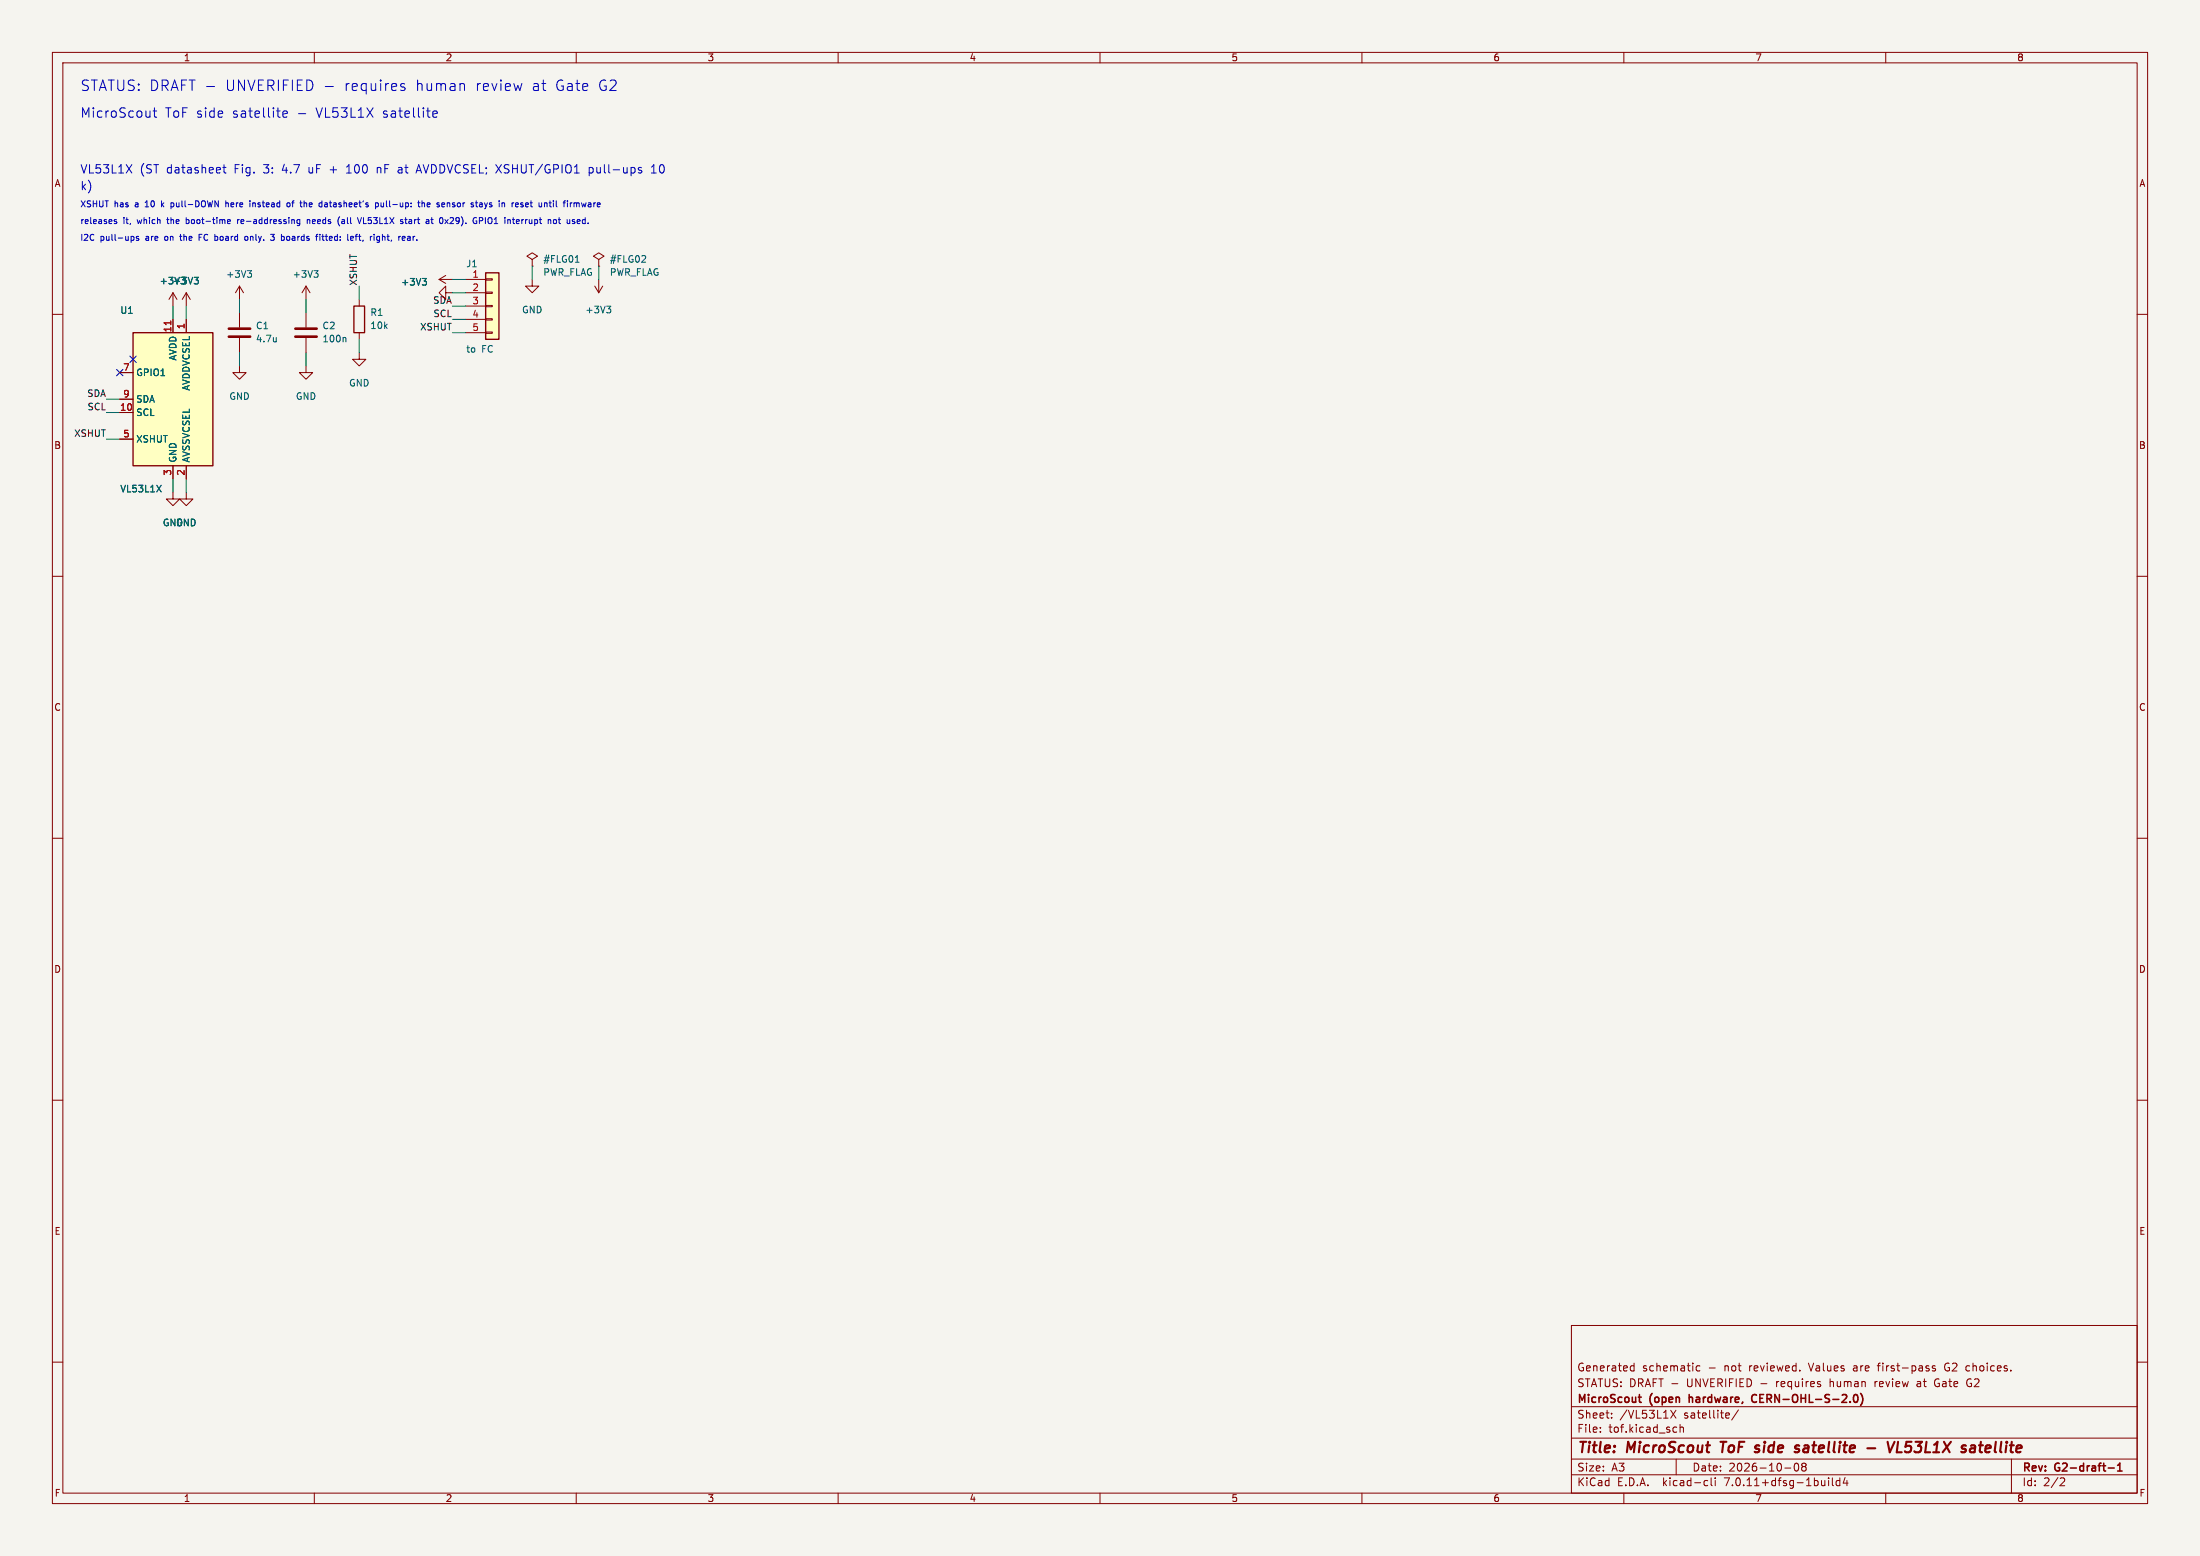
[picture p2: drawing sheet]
<svg xmlns="http://www.w3.org/2000/svg" width="420mm" height="297mm" viewBox="0 0 420 297" stroke-linecap="round" stroke-linejoin="round" font-family="sans-serif">
<path d="M0 0h420v297h-420z" fill="#f5f4ef" stroke="#f5f4ef" stroke-width=".19"/>
<g fill="none" stroke="#840000" stroke-width=".19">
<path d="M10 10h400v277h-400zM12 12h396v273h-396zM60 10v2M110 10v2M160 10v2M210 10v2M260 10v2M310 10v2M360 10v2M10 60h2M33 55.9l-.7 1.3M33 55.9v2.5"/>
<path d="M33 55.9l.8 1.3M35.6 55.9l-.8 1.3M35.6 55.9v2.5M35.6 55.9l.7 1.3M45.7 54.6l-.7 1.3M45.7 54.6v2.6M45.7 59.7v2.8M45.7 54.6l.8 1.3M58.4 54.6v2.6M58.4 59.7v2.8M58.4 54.6l-.7 1.3M58.4 54.6l.8 1.3"/>
<path d="M68.6 57.2v1.2M83.8 53.3h2.6M83.8 53.3l1.3 .8M85.1 55.9v-1.3l-1.3 1.3 1.3 1.3v-1.3h1.3M85.1 52.6l-1.3 .7M88.9 53.3h3.8M88.9 55.9h3.8M88.9 58.4h3.8M92.7 58.3h1.3v.2h-1.3zM92.7 55.8h1.3v.2h-1.3zM92.7 53.2h1.3v.3h-1.3zM101.6 49.5l1-.6-1-.6-1 .6 1 .6v1.3"/>
<path d="M101.6 50.8h.1M101.6 53.3v1.3h1.3l-1.3 1.3-1.3-1.3h1.3M113.5 54.6l.8 1.3M114.3 49.5l1-.6-1-.6-1 .6 1 .6v1.3M114.3 50.8h.1M114.3 53.3v2.6M115.1 54.6l-.8 1.3M408 60h2M22.9 78.7h2.5M22.9 71.1h2.5M22.9 76.2h2.5M33 61v2.5"/>
<path d="M35.6 61v2.5M45.7 69.9v1.2h1.3l-1.3 1.3-1.3-1.3h1.3M45.7 64.5v2.8M58.4 69.9v1.2h1.3l-1.3 1.3-1.3-1.3h1.3M58.4 64.5v2.8M68.6 67.3v1.3h1.2l-1.2 1.3-1.3-1.3h1.3M68.6 63.5v1.3M88.9 61h3.8M88.9 63.5h3.8M92.7 63.4h1.3v.2h-1.3zM92.7 60.8h1.3v.3h-1.3zM22.9 83.8h2.5"/>
<path d="M33 94v1.3h1.3l-1.3 1.2-1.3-1.2h1.3M33 88.9v2.5M35.6 94v1.3h1.2l-1.2 1.2-1.3-1.2h1.3M35.6 88.9v2.5M10 110h2M408 110h2M10 160h2M408 160h2M10 210h2M408 210h2M10 260h2M300 253h108v32h-108z"/>
<path d="M408 260h2M300 278.5h108M300 274.5h108M300 268.5h108M305.5 273.2v.2M305.5 272.5v.1M307.7 270.5v.2M307.7 269.8v.1M311.4 261.6h.5M311.4 260.8h.5M311.9 260.2v1.5M318.9 269.2l1 1.5"/>
<path d="M319.7 272.4l.4 .1M319.9 269.2l-1 1.5M320 278.5v3M320.1 273.3l-.4 .1M320.7 272.5l.2-.1 .4 .1 .1 .9M320.7 271.9v1.5M324.5 260.8l-.4-.1-.3 .3 .1 .6h.6M329.9 269.7l.3 .3-.8 .2M330.1 270.6l-.2 .1M331.9 269.1l-1.3 1.9M342.7 279.4l.2-.1a.8 .8 0 0 1 .5 .7 .8 .8 0 0 1-.5 .8 1 1 0 0 1-.2-1.4zM344.2 279.9l-.3-.3 .3-.3h.3l.3 .3-.3 .3"/>
<path d="M344.2 279.9l-.3 .3v.3l.3 .3h.3l.3-.3-.1-.4-.2-.2M344.2 279.9h.3M357.9 263.7v1M358.1 263.8l-.2 .2M358.4 260.7h.5M366.4 263.7l-.4 .1M366.5 264.1h-.3a.29 .29 0 0 0-.3 .3 .29 .29 0 0 0 .3 .3h.3M369.4 260.8l-.3-.1-.2 .2v.2l.5 .2v.3h-.5M369.8 263.2a.81 .81 0 0 0-.5 .7 .81 .81 0 0 0 .5 .8M371.5 260.3l-.3 .5 .1 .5 .2 .3M375.4 264a.61 .61 0 0 0 .7 .7M376.2 263.2a.59 .59 0 0 0-.8 .6"/>
<path d="M384 278.5v6.5M60 285v2M110 285v2M160 285v2M210 285v2M260 285v2M300 281.5h108M310 285v2M325.6 282.6l.4 .1M326 283.5l-.4 .1M326.7 282.1v1.3l.2 .2M327.4 282.1v.1"/>
<path d="M327.4 282.6v1M340.7 280.2h1.2M349.1 282.1v.1M349.1 282.6v1M349.8 282.1v1.3l.2 .2M351.2 282.7l-.4-.1-.3 .3 .2 .6h.5M351.2 282.1v1.5M352.2 282l-.3 1.1h.9M352.6 282.6v1M360 285v2M393.5 282.1l.5 .1 .2 .3-1 1.1h1"/>
</g>
<path d="M312.8 266.7h.5M313 267.6l.3 .1M322.5 266.2v1.5M322.5 266.8h.1M335.3 266.3a.74 .74 0 0 0-.9 .5 .74 .74 0 0 0 .5 .9l.4-.1M354 266.3l.2-.1a.8 .8 0 0 1 .5 .7 .8 .8 0 0 1-.5 .8 1 1 0 0 1-.2-1.4zM355.2 266a1.72 1.72 0 0 1 0 2.3M404.3 279.7l.4-.4v1.5M402.5 280.2h1.1M404.3 280.8h.8" fill="none" stroke="#840000" stroke-width=".3"/>
<path d="M328.4 275.2h1.2M329 275.2l-.2 2M343.2 276.5l.3 .3-.2 .3M343.3 275.9l.2 .1M344.4 276.5l-.2 .4 .3 .3M356.5 276.4h1.5M360.3 275.2l.5 2 .9-2M362.3 275.2l-.2 2h.9M363.6 277l.3 .2h.5M364 275.2l-.2 1 .3-.2M377.8 275.9h.7M378.2 275.2l-.3 1.7 .1 .2 .4 .1" fill="none" stroke="#840000" stroke-width=".4"/>
<path d="M43.7 64.3h4.1M43.7 62.7h4.1M56.4 64.3h4.1M56.4 62.7h4.1" fill="none" stroke="#840000" stroke-width=".51"/>
<g fill="none" stroke="#006464" stroke-width=".19">
<path d="M37.1 52.9h.8l-.5 .5M37.6 53.4l.3 .3v.3l-.3 .2M47.2 51.7h.8l-.4 .4M47.8 52.1l.2 .3v.3l-.2 .2M59.9 51.7h.8l-.4 .4M60.5 52.1l.2 .3v.3l-.2 .2M80.6 53.1h.8l-.4 .5M81.2 53.6l.2 .3v.3l-.2 .2M109.8 50.1h.8M115.8 58.4h.8l-.4 .5M116.4 58.9l.2 .3v.3l-.2 .2M122.5 50.1h.8"/>
<path d="M123.2 48.9v.4M52.7 64.4v.9M52.7 65.1v.1M65.9 64.4l.1 .2v.7M29.9 92.6l.9 1.3M30.8 92.6l-.9 1.3"/>
</g>
<g fill="#ffffc2" stroke="#ffffc2" stroke-width=".19">
<path d="M25.4 63.5h15.2v25.4h-15.2z"/>
<path d="M92.7 52.1h2.5v12.7h-2.5z"/>
</g>
<path d="M67.6 58.4h2v5.1h-2zM92.7 52.1h2.5v12.7h-2.5zM25.4 63.5h15.2v25.4h-15.2z" fill="none" stroke="#840000" stroke-width=".25"/>
<path d="M32.6 61.3v.7" fill="none" stroke="#a90000" stroke-width=".19"/>
<g fill="none" stroke="#0000c2" stroke-width=".19">
<path d="M39.4 16.5h1.6M62.1 16.5h1.5M76.6 16.5l.6 .2 .1 .2-.1 .3-.5 .1M76.6 16l.2-.1 .4 .1M24.1 31.4l1.1 1.6M25.2 31.4l-1.1 1.6M28.6 21.2v1.2M28.6 22.2l-.1 .1M29.2 21.2h.7M29.5 20.6v1.5l.1 .2 .3 .1M30.8 38.3v1.2M31.3 38.7l-.5 .5"/>
<path d="M32.6 39.4l.4 .1M33 38.7l-.4 .1M42.5 32h.6M42.8 31.4v1.4l.3 .2M43.1 38.8h.4l.1 .7M43.1 38.3v1.2M48.3 38.7v.8M48.6 38.7l-.3 .1M54 21.8l.9-.2-.1-.3-.5-.1-.3 .2 .1 .9h.7M54.8 38.8l.2-.1 .3 .1v.6h-.5zM55.7 38.7h.4M58.1 38.8l.3-.1 .1 .2"/>
<path d="M62 38.8h.4M62.4 39h-.3l-.2 .2 .1 .2 .4 .1M66.2 33h.9M66.3 31.8l-.1 .1M71.7 38.8l.3-.1 .2 .2-.1 .5h-.4M71.7 38.7v1.2M72 32v1M72.3 32l-.3 .1M72.7 38.7l.1 .7h.4M73.2 38.7v.8M76.1 32.9l.5 .1M76.5 32h-.4"/>
<path d="M76.6 32.4l-.5 .1M79.6 32.6h.7M79.7 38.7h.5M79.9 38.3v1l.3 .2M79.9 31.4l-.5 1.6M80.6 38.8h.4l.1 .7M80.6 38.3v1.2M81.9 38.7l-.4 .2 .1 .5 .3 .1M82.1 39l-.6 .1M82.6 21.8l.9-.2-.1-.3-.5-.1-.3 .2 .1 .9h.7M85.4 38.7v.8M85.5 38.7l-.1 .1"/>
<path d="M91.6 38.8h.4l.1 .7M92.1 39l-.6 .2 .2 .3 .4-.1M97.8 38.7v.8M98 38.7l-.2 .2M100.7 38.7l-.4 .2 .1 .5 .3 .1M100.9 39l-.6 .1M104.8 38.7h.5M105 39.4l.3 .1M105.6 38.3v.1M105.6 38.7v.8M109.8 38.7l.3 .2M110.1 38.9l.1-.2 .3 .1 .1 .7"/>
<path d="M110.1 38.9v.6M112.5 32h.4l.3 .1M112.5 32v1.6M113.2 32.9l-.3 .1-.4-.1M122.1 32h.4M122.1 32.5l.4 .1v.2l-.2 .2h-.3M124.4 33h.9M124.4 31.9l.4-.5v1.6M22.2 42l-.2-.1-.2 .2 .1 .1 .3 .2v.2h-.4M25.1 45.1h.3l.2 .2-.1 .5-.4 .1M26.5 45.2l-.3-.1-.2 .2 .1 .1 .4 .2v.2h-.5M34.3 45.1h.4"/>
<path d="M35.5 41.5v1.2M35.5 42.6l.2 .1M35.7 41.9l-.2 .1M38 45.3h.4M38.6 44.7h-.6v1.2M43.4 42.3l.6-.1-.1-.2-.3-.1-.2 .2 .1 .5h.4M45.3 41.9v.8M45.7 41.9l-.4 .2M46.8 45.2l.3-.1 .2 .2v.4l-.2 .2-.4-.2zM51.6 44.7h.8l-.4 .5 .3 .1v.5h-.6M54.9 45.1l-.2 .2v.4l.2 .2M57.2 42l-.3-.1-.2 .2 .1 .5h.4"/>
<path d="M57.2 41.9v.9l-.2 .3-.3-.1M58.7 42h.4v.7M58.7 41.9v.8M61.1 44.7v.1M61.1 45.1v.8M61.5 45.1h.4M61.6 44.7v1l.2 .2M64.8 41.4a1.32 1.32 0 0 0 0 1.7M65.3 42.3v.3M66.9 45.5l.6-.1-.1-.2-.3-.1-.2 .2 .1 .5h.4M67.8 45.1h.4M68.1 44.7l-.1 .2v1"/>
<path d="M68.2 41.5l.4 1.2 .4-1.2M72.5 45.2l-.4-.1-.2 .2 .1 .5h.5M72.5 45.1v.9l-.3 .3-.2-.1M76.9 45.1l.4 .1v.2l-.5 .1M77.3 41.9h.4M77.3 45.8l-.4 .1M77.4 41.5v1l.3 .2M77.8 45.2l.4-.1 .1 .2M78.3 45.4l-.5 .2 .1 .3 .4-.1M81.8 42l.1 .7M81.9 42.6l-.1 .1M81.9 42.2h-.1"/>
<path d="M82.3 41.9h.4M82.4 41.5v1l.3 .2M84.9 41.9l.6 .8M85.5 41.9l-.6 .8M90.8 42.2h.2v.4l-.2 .1M90.9 41.5l.1 .1M91.5 42.1h.6v-.5l-.6-.1v1.2M97.8 41.9h.4M98 41.5v1l.2 .2M105.8 42l.2-.1 .2 .2v.4l-.2 .2-.4-.2zM106.6 41.9h.4M106.7 41.5v1l.3 .2"/>
<path d="M110.2 42.5l.2 .2 .3-.1M110.2 42.1l.2-.2 .3 .2v.1l-.5 .1"/>
</g>
<g fill="none" stroke="#009600" stroke-width=".19">
<path d="M33 58.4v2.6M35.6 58.4v2.6M45.7 57.2v2.5M58.4 57.2v2.5M68.6 54.6v2.6M86.4 53.3h2.5M86.4 55.9h2.5M86.4 58.4h2.5M101.6 50.8v2.5M114.3 50.8v2.5M20.3 76.2h2.6M20.3 78.7h2.6"/>
<path d="M45.7 67.3v2.6M58.4 67.3v2.6M68.6 64.8v2.5M86.4 63.5h2.5M86.4 61h2.5M20.3 83.8h2.6M33 91.4v2.6M35.6 91.4v2.6"/>
</g>
<path d="M22.3 70.5l1.2 1.2M23.5 70.5l-1.2 1.2M24.8 68l1.2 1.2M26 68l-1.2 1.2" fill="none" stroke="#000084" stroke-width=".19"/>
<g font-size="2.8" fill="#0000c2">
<text x="15.2" y="17.5">STATUS: DRAFT -</text>
<text x="43" y="17.5">UNVERIFIED -</text>
<text x="65.8" y="17.5">requires</text>
<text x="79.5" y="17.5">human</text>
<text x="91" y="17.5">review</text>
<text x="101.8" y="17.5">at</text>
<text x="106.3" y="17.5">Gate</text>
<text x="114.6" y="17.5">G2</text>
</g>
<g font-size="2.8" fill="#840000">
<text x="301" y="277.9">Title:</text>
<text x="310.6" y="277.9">MicroScout</text>
<text x="329.4" y="277.9">ToF side</text>
<text x="345.1" y="277.9">satellite</text>
<text x="364.5" y="277.9">VL53L1X</text>
<text x="379.4" y="277.9">satellite</text>
</g>
<g font-size="2.5" fill="#0000c2">
<text x="15.2" y="22.6">MicroScout</text>
<text x="31.5" y="22.6">ToF side</text>
<text x="44.4" y="22.6">satellite</text>
<text x="56.9" y="22.6">-</text>
<text x="60.6" y="22.6">VL53L1X</text>
<text x="73.3" y="22.6">satellite</text>
</g>
<g font-size="2.2" fill="#0000c2">
<text x="15.2" y="33.2">VL53L1X</text>
<text x="26.7" y="33.2">(ST</text>
<text x="31.8" y="33.2">datasheet</text>
<text x="44.8" y="33.2">Fig.</text>
<text x="50.5" y="33.2">3:</text>
<text x="54.2" y="33.2">4.7</text>
<text x="59.3" y="33.2">uF</text>
<text x="63.5" y="33.2">+</text>
<text x="66.9" y="33.2">100</text>
<text x="72.8" y="33.2">nF</text>
<text x="77" y="33.2">at</text>
<text x="80.7" y="33.2">AVDDVCSEL; XSHUT/GPIO1</text>
<text x="113.8" y="33.2">pull-ups</text>
<text x="125.9" y="33.2">10</text>
<text x="15.2" y="36.4">k)</text>
</g>
<g font-size="2.1" fill="#840000">
<text x="301" y="262">Generated</text>
<text x="313.5" y="262">schematic</text>
<text x="326.2" y="262">-</text>
<text x="329.3" y="262">not</text>
<text x="334.2" y="262">reviewed.</text>
<text x="345.8" y="262">Values</text>
<text x="354.4" y="262">are</text>
<text x="359.2" y="262">first-pass</text>
<text x="372.1" y="262">G2 choices.</text>
<text x="301" y="268.2">MicroScout</text>
<text x="301" y="265">STATUS: DRAFT -</text>
<text x="315" y="268.2">(open</text>
<text x="322.2" y="265">UNVERIFIED</text>
<text x="323.1" y="268.2">hardware,</text>
<text x="335.7" y="268.2">CERN-OHL-S-2.0)</text>
<text x="336.3" y="265">-</text>
<text x="339.5" y="265">requires</text>
<text x="349.9" y="265">human</text>
<text x="358.6" y="265">review</text>
<text x="366.8" y="265">at</text>
<text x="370.3" y="265">Gate</text>
<text x="376.6" y="265">G2</text>
<text x="301" y="273.7">File:</text>
<text x="301" y="271">Sheet:</text>
<text x="307.1" y="273.7">tof.kicad_sch</text>
<text x="309.2" y="271">/VL53L1X</text>
<text x="321.5" y="271">satellite/</text>
<text x="301" y="281.1">Size:</text>
<text x="307.6" y="281.1">A3</text>
<text x="323" y="281.1">Date:</text>
<text x="330" y="281.1">2026-10-08</text>
<text x="386" y="281.3">Rev:</text>
<text x="392.4" y="281.3">G2-draft-1</text>
<text x="301" y="283.9">KiCad</text>
<text x="308.7" y="283.9">E.D.A.</text>
<text x="317.6" y="283.9">kicad-cli</text>
<text x="329.5" y="283.9">7.0.11+dfsg-1build4</text>
<text x="386" y="283.9">Id:</text>
<text x="390.1" y="283.9">2/2</text>
</g>
<g font-size="1.8" fill="#840000">
<text x="35" y="11.9">1</text>
<text x="85" y="11.9">2</text>
<text x="135" y="11.9">3</text>
<text x="185" y="11.9">4</text>
<text x="235" y="11.9">5</text>
<text x="285" y="11.9">6</text>
<text x="335" y="11.9">7</text>
<text x="385" y="11.9">8</text>
<text x="10.3" y="35.9">A</text>
<text x="408.3" y="35.9">A</text>
<text x="10.3" y="85.9">B</text>
<text x="408.2" y="85.9">B</text>
<text x="10.3" y="135.9">C</text>
<text x="408.2" y="135.9">C</text>
<text x="10.3" y="185.9">D</text>
<text x="408.2" y="185.9">D</text>
<text x="10.3" y="235.9">E</text>
<text x="408.3" y="235.9">E</text>
<text x="10.3" y="285.9">F</text>
<text x="35" y="286.9">1</text>
<text x="85" y="286.9">2</text>
<text x="135" y="286.9">3</text>
<text x="185" y="286.9">4</text>
<text x="235" y="286.9">5</text>
<text x="285" y="286.9">6</text>
<text x="335" y="286.9">7</text>
<text x="385" y="286.9">8</text>
<text x="408.3" y="285.9">F</text>
</g>
<g font-size="1.8" fill="#006464">
<text x="43.1" y="53.2">+3V3</text>
<text x="55.8" y="53.2">+3V3</text>
<text x="88.9" y="51.2">J1</text>
<text x="103.6" y="50.3">#FLG01</text>
<text x="103.6" y="52.8">PWR_FLAG</text>
<text x="116.3" y="50.3">#FLG02</text>
<text x="116.3" y="52.8">PWR_FLAG</text>
<text x="30.4" y="54.5">+3V3</text>
<text x="32.9" y="54.5">+3V3</text>
<text x="76.5" y="54.7">+3V3</text>
<text x="22.9" y="60.1">U1</text>
<text x="48.8" y="63">C1</text>
<text x="48.8" y="65.5">4.7u</text>
<text x="61.5" y="63">C2</text>
<text x="61.5" y="65.5">100n</text>
<text x="70.6" y="60.5">R1</text>
<text x="70.6" y="63">10k</text>
<text x="99.6" y="60">GND</text>
<text x="111.7" y="60">+3V3</text>
<text x="25.9" y="72">GPIO1</text>
<text x="33.9" y="68.9" transform="rotate(-90 33.9 68.9)">AVDD</text>
<text x="88.9" y="67.5">to</text>
<text x="92" y="67.5">FC</text>
<text x="25.9" y="77.1">SDA</text>
<text x="36.4" y="74.7" transform="rotate(-90 36.4 74.7)">AVDDVCSEL</text>
<text x="43.7" y="76.5">GND</text>
<text x="56.4" y="76.5">GND</text>
<text x="66.5" y="74">GND</text>
<text x="25.9" y="79.6">SCL</text>
<text x="25.9" y="84.7">XSHUT</text>
<text x="33.9" y="88.4" transform="rotate(-90 33.9 88.4)">GND</text>
<text x="36.4" y="88.4" transform="rotate(-90 36.4 88.4)">AVSSVCSEL</text>
<text x="22.9" y="94.2">VL53L1X</text>
<text x="31" y="100.6">GND</text>
<text x="33.5" y="100.6">GND</text>
</g>
<g font-size="1.8" fill="#a90000">
<text x="90.1" y="53.1">1</text>
<text x="90.1" y="55.6">2</text>
<text x="90.1" y="58.2">3</text>
<text x="32.8" y="63.5" transform="rotate(-90 32.8 63.5)">11</text>
<text x="35.3" y="62.9" transform="rotate(-90 35.3 62.9)">1</text>
<text x="90.1" y="60.7">4</text>
<text x="90.1" y="63.2">5</text>
<text x="23.4" y="70.9">7</text>
<text x="23.4" y="75.9">9</text>
<text x="22.8" y="78.5">10</text>
<text x="23.4" y="83.6">5</text>
<text x="32.8" y="90.9" transform="rotate(-90 32.8 90.9)">3</text>
<text x="35.3" y="90.9" transform="rotate(-90 35.3 90.9)">2</text>
</g>
<g font-size="1.8" fill="#0f0f0f">
<text x="68.2" y="54.6" transform="rotate(-90 68.2 54.6)">XSHUT</text>
<text x="82.6" y="58.1">SDA</text>
<text x="80.1" y="63.2">XSHUT</text>
<text x="82.6" y="60.6">SCL</text>
<text x="16.5" y="75.9">SDA</text>
<text x="14.1" y="83.5">XSHUT</text>
<text x="16.6" y="78.4">SCL</text>
</g>
<g font-size="1.6" fill="#0000c2">
<text x="15.2" y="39.6">XSHUT</text>
<text x="21.8" y="39.6">has</text>
<text x="25.9" y="39.6">a</text>
<text x="28.1" y="39.6">10</text>
<text x="31.4" y="39.6">k</text>
<text x="33.4" y="39.6">pull-DOWN</text>
<text x="44.1" y="39.6">here</text>
<text x="48.9" y="39.6">instead</text>
<text x="56.3" y="39.6">of</text>
<text x="59.1" y="39.6">the</text>
<text x="62.9" y="39.6">datasheet's</text>
<text x="73.8" y="39.6">pull-up:</text>
<text x="82.3" y="39.6">the</text>
<text x="86" y="39.6">sensor</text>
<text x="92.8" y="39.6">stays</text>
<text x="98.3" y="39.6">in</text>
<text x="101" y="39.6">reset</text>
<text x="106.4" y="39.6">until</text>
<text x="111.4" y="39.6">firmware</text>
<text x="15.2" y="42.8">releases</text>
<text x="15.2" y="46">I2C</text>
<text x="19.1" y="46">pull-ups</text>
<text x="23.5" y="42.8">it,</text>
<text x="26.4" y="42.8">which</text>
<text x="28" y="46">are</text>
<text x="31.8" y="46">on</text>
<text x="32.3" y="42.8">the</text>
<text x="35" y="46">the</text>
<text x="36.1" y="42.8">boot-time</text>
<text x="38.8" y="46">FC board</text>
<text x="46.1" y="42.8">re-addressing</text>
<text x="48" y="46">only.</text>
<text x="53.2" y="46">3</text>
<text x="55.4" y="46">boards</text>
<text x="59.6" y="42.8">needs</text>
<text x="62.3" y="46">fitted:</text>
<text x="65.7" y="42.8">(all</text>
<text x="68.5" y="46">left,</text>
<text x="69.8" y="42.8">VL53L1X</text>
<text x="73.1" y="46">right,</text>
<text x="78.2" y="42.8">start</text>
<text x="78.7" y="46">rear.</text>
<text x="83.3" y="42.8">at</text>
<text x="86.1" y="42.8">0x29).</text>
<text x="92.7" y="42.8">GPIO1</text>
<text x="99" y="42.8">interrupt</text>
<text x="107.5" y="42.8">not</text>
<text x="111.3" y="42.8">used.</text>
</g>
</svg>
